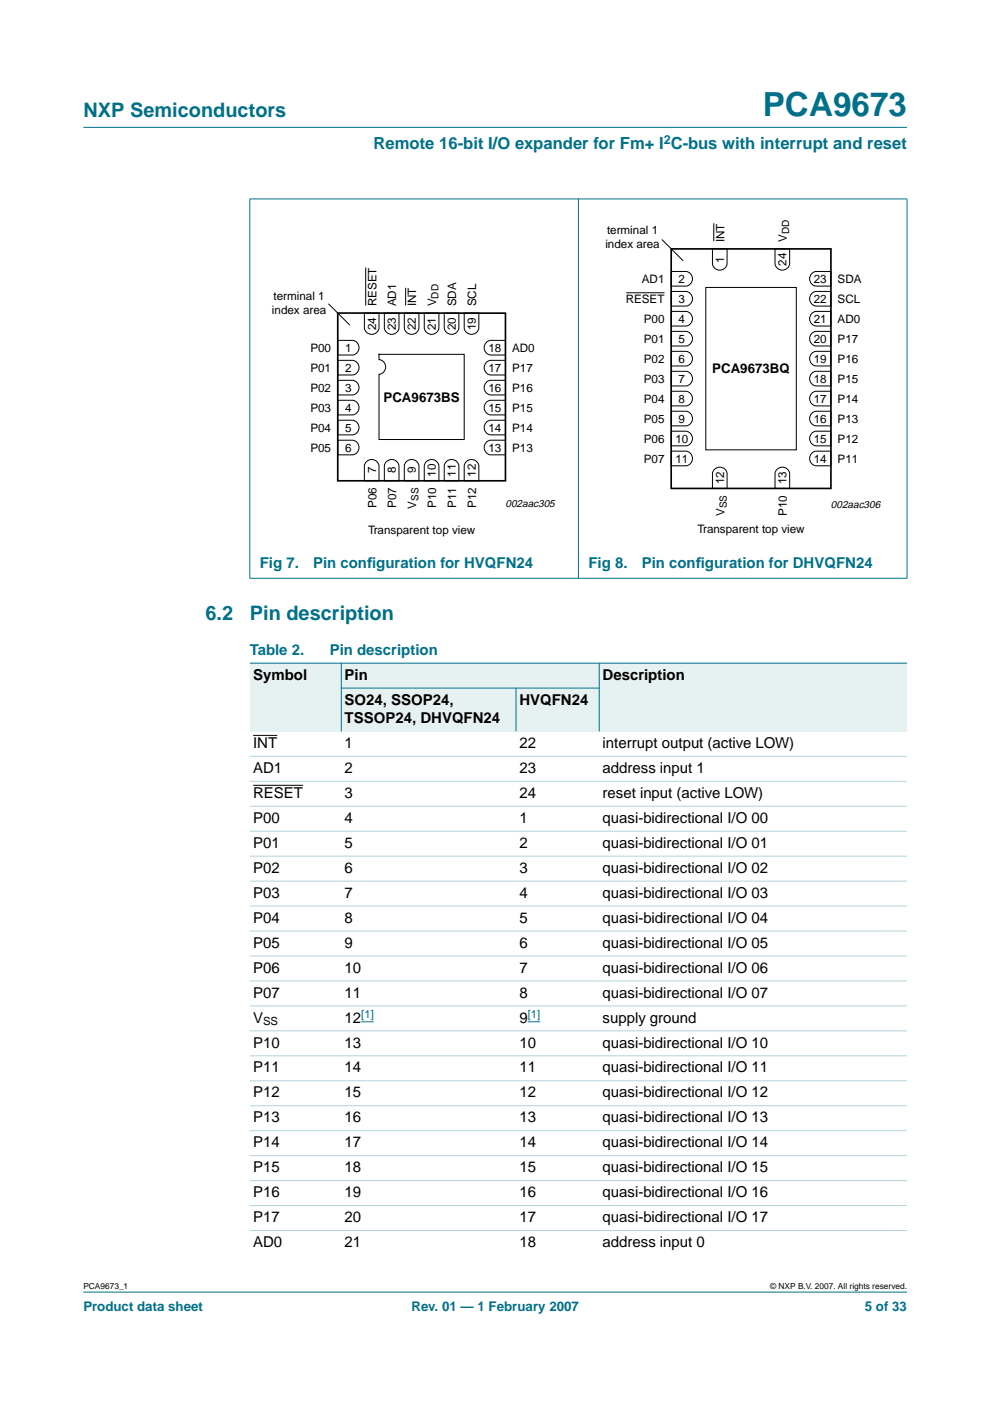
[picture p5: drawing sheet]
<svg xmlns="http://www.w3.org/2000/svg" width="210mm" height="297mm" viewBox="0 0 210 297" stroke-linecap="round" stroke-linejoin="round" font-family="sans-serif">
<g fill="#00708a" stroke="#00708a" stroke-width=".21">
<path d="M17.7 273.9h174.6z"/>
<path d="M17.7 27h174.6z"/>
<path d="M53 42.2v80.4z"/>
<path d="M122.6 42.1v80.6z"/>
<path d="M192.3 42.2v80.4z"/>
<path d="M52.9 42.2h139.5z"/>
<path d="M52.9 122.6h139.5z"/>
</g>
<path d="M142.3 52.8h33.9v50.8h-33.9zM71.6 66.4h35.6v35.5h-35.6z" fill="none" stroke="#000" stroke-width=".35"/>
<g fill="none" stroke="#000" stroke-width=".21">
<path d="M77.5 56.7v8.1M140.3 50.8l4.5 4.5M142.3 57.6h3.1a1.56 1.56 0 0 1 1.4 1.5 1.56 1.56 0 0 1-1.4 1.6h-3.1zM151.1 52.8h3.1v3.1a1.56 1.56 0 0 1-1.6 1.4 1.56 1.56 0 0 1-1.5-1.4zM151.3 47.3v3.8M164.3 52.8h3.1v3.1a1.56 1.56 0 0 1-1.5 1.4 1.56 1.56 0 0 1-1.6-1.4zM172.2 57.9l.9-.3h3.1v3.1h-3.1a1.57 1.57 0 0 1-1.4-1.2 1.57 1.57 0 0 1 .5-1.6zM69.6 64.4l4.6 4.5M71.6 76.4h3.1a1.56 1.56 0 0 1 1.4 1.6 1.56 1.56 0 0 1-1.4 1.5h-3.1zM71.6 72.2h3.1a1.56 1.56 0 0 1 1.4 1.5 1.56 1.56 0 0 1-1.4 1.6h-3.1zM77.3 66.4h3.1v3.1a1.56 1.56 0 0 1-1.6 1.4 1.56 1.56 0 0 1-1.5-1.4zM80.4 75.1h18v18.1h-18v-13.8a1.56 1.56 0 0 0 1.4-1.6 1.56 1.56 0 0 0-1.4-1.5z"/>
<path d="M81.5 66.4h3.1v3.1a1.56 1.56 0 0 1-1.6 1.4 1.56 1.56 0 0 1-1.5-1.4zM85.7 66.4h3.1v3.1a1.56 1.56 0 0 1-1.5 1.4 1.56 1.56 0 0 1-1.6-1.4zM86 61v3.8M90 66.4h3.1v3.1a1.56 1.56 0 0 1-1.6 1.4 1.56 1.56 0 0 1-1.5-1.4zM94.2 66.4h3.1v3.1a1.56 1.56 0 0 1-1.6 1.4 1.56 1.56 0 0 1-1.5-1.4zM98.4 66.4h3.1v3.1a1.56 1.56 0 0 1-1.5 1.4 1.56 1.56 0 0 1-1.6-1.4zM103.2 76.7l.9-.3h3.1v3.1h-3.1a1.57 1.57 0 0 1-1.4-1.1 1.57 1.57 0 0 1 .5-1.7zM103.2 72.5l.9-.3h3.1v3.1h-3.1a1.57 1.57 0 0 1-1.4-1.1 1.57 1.57 0 0 1 .5-1.7zM132.8 62.1h8.1M142.3 78.7h3.1a1.56 1.56 0 0 1 1.4 1.6 1.56 1.56 0 0 1-1.4 1.5h-3.1zM142.3 74.5h3.1a1.56 1.56 0 0 1 1.4 1.5 1.56 1.56 0 0 1-1.4 1.6h-3.1zM142.3 70.3h3.1a1.56 1.56 0 0 1 1.4 1.5 1.56 1.56 0 0 1-1.4 1.6h-3.1z"/>
<path d="M142.3 66h3.1a1.56 1.56 0 0 1 1.4 1.6 1.56 1.56 0 0 1-1.4 1.5h-3.1zM142.3 61.8h3.1a1.56 1.56 0 0 1 1.4 1.5 1.56 1.56 0 0 1-1.4 1.6h-3.1zM149.6 60.9h19.2v34.5h-19.2zM172.2 79l.9-.3h3.1v3.1h-3.1a1.57 1.57 0 0 1-1.4-1.1 1.57 1.57 0 0 1 .5-1.7zM172.2 74.8l.9-.3h3.1v3.1h-3.1a1.57 1.57 0 0 1-1.4-1.1 1.57 1.57 0 0 1 .5-1.7zM172.2 70.6l.9-.3h3.1v3.1h-3.1a1.57 1.57 0 0 1-1.4-1.2 1.57 1.57 0 0 1 .5-1.6zM172.2 66.3l.9-.3h3.1v3.1h-3.1a1.57 1.57 0 0 1-1.4-1.1 1.57 1.57 0 0 1 .5-1.7zM172.2 62.1l.9-.3h3.1v3.1h-3.1a1.57 1.57 0 0 1-1.4-1.1 1.57 1.57 0 0 1 .5-1.7zM71.6 93.3h3.1a1.56 1.56 0 0 1 1.4 1.6 1.56 1.56 0 0 1-1.4 1.5h-3.1zM71.6 89.1h3.1a1.56 1.56 0 0 1 1.4 1.6 1.56 1.56 0 0 1-1.4 1.5h-3.1zM71.6 84.9h3.1a1.56 1.56 0 0 1 1.4 1.5 1.56 1.56 0 0 1-1.4 1.6h-3.1zM71.6 80.6h3.1a1.56 1.56 0 0 1 1.4 1.6 1.56 1.56 0 0 1-1.4 1.5h-3.1z"/>
<path d="M77.6 98a1.57 1.57 0 0 1 1.6-.5 1.57 1.57 0 0 1 1.2 1.3v3.1h-3.1v-3.1zM81.8 98a1.57 1.57 0 0 1 1.7-.5 1.57 1.57 0 0 1 1.1 1.3v3.1h-3.1v-3.1zM86 98a1.57 1.57 0 0 1 1.7-.5 1.57 1.57 0 0 1 1.1 1.3v3.1h-3.1v-3.1zM90.3 98a1.57 1.57 0 0 1 1.6-.5 1.57 1.57 0 0 1 1.2 1.3v3.1h-3.1v-3.1zM94.5 98a1.57 1.57 0 0 1 1.7-.5 1.57 1.57 0 0 1 1.1 1.3v3.1h-3.1v-3.1zM98.7 98a1.57 1.57 0 0 1 1.7-.5 1.57 1.57 0 0 1 1.1 1.3v3.1h-3.1v-3.1zM103.2 93.7l.9-.4h3.1v3.1h-3.1a1.57 1.57 0 0 1-1.4-1.1 1.57 1.57 0 0 1 .5-1.6zM103.2 89.4l.9-.3h3.1v3.1h-3.1a1.57 1.57 0 0 1-1.4-1.1 1.57 1.57 0 0 1 .5-1.7zM103.2 85.2l.9-.3h3.1v3.1h-3.1a1.57 1.57 0 0 1-1.4-1.1 1.57 1.57 0 0 1 .5-1.7zM103.2 81l.9-.4h3.1v3.1h-3.1a1.57 1.57 0 0 1-1.4-1.1 1.57 1.57 0 0 1 .5-1.6zM142.3 95.7h3.1a1.56 1.56 0 0 1 1.4 1.5 1.56 1.56 0 0 1-1.4 1.6h-3.1zM142.3 91.4h3.1a1.56 1.56 0 0 1 1.4 1.6 1.56 1.56 0 0 1-1.4 1.5h-3.1z"/>
<path d="M142.3 87.2h3.1a1.56 1.56 0 0 1 1.4 1.5 1.56 1.56 0 0 1-1.4 1.6h-3.1zM142.3 83h3.1a1.56 1.56 0 0 1 1.4 1.5 1.56 1.56 0 0 1-1.4 1.6h-3.1zM151.4 99.6a1.57 1.57 0 0 1 1.6-.5 1.57 1.57 0 0 1 1.2 1.4v3.1h-3.1v-3.1zM164.6 99.6a1.57 1.57 0 0 1 1.7-.5 1.57 1.57 0 0 1 1.1 1.4v3.1h-3.1v-3.1zM172.2 96l.9-.3h3.1v3.1h-3.1a1.57 1.57 0 0 1-1.4-1.2 1.57 1.57 0 0 1 .5-1.6zM172.2 91.7l.9-.3h3.1v3.1h-3.1a1.57 1.57 0 0 1-1.4-1.1 1.57 1.57 0 0 1 .5-1.7zM172.2 87.5l.9-.3h3.1v3.1h-3.1a1.57 1.57 0 0 1-1.4-1.1 1.57 1.57 0 0 1 .5-1.7zM172.2 83.3l.9-.3h3.1v3.1h-3.1a1.57 1.57 0 0 1-1.4-1.2 1.57 1.57 0 0 1 .5-1.6z"/>
</g>
<g fill="#e6f2f2">
<path d="M53 140.6h19.4v14.5h-19.4z" fill-rule="evenodd"/>
<path d="M72.4 140.6h54.6v5.3h-54.6z" fill-rule="evenodd"/>
<path d="M127 140.6h65.3v14.5h-65.3z" fill-rule="evenodd"/>
<path d="M72.4 145.9h37v9.2h-37z" fill-rule="evenodd"/>
<path d="M109.4 145.9h17.6v9.2h-17.6z" fill-rule="evenodd"/>
</g>
<path d="M53.7 155.9h5.1M53.7 166.5h10.6" fill="none" stroke="#000" stroke-width=".21"/>
<path d="M76.6 216.6h2.7M111.9 216.6h2.6" fill="none" stroke="#00f" stroke-width=".21"/>
<g fill="#00708a" stroke="#00708a" stroke-width=".21">
<path d="M72.4 140.6v14.5z"/>
<path d="M109.4 145.8v9.3z"/>
<path d="M127 140.6v14.5z"/>
<path d="M53 140.6h139.3z"/>
<path d="M72.3 145.9h54.8z"/>
</g>
<g fill="#b3d4db" stroke="#b3d4db" stroke-width=".21">
<path d="M53 160.4h139.3z"/>
<path d="M53 165.6h139.3z"/>
<path d="M53 170.9h139.3z"/>
<path d="M53 176.2h139.3z"/>
<path d="M53 181.5h139.3z"/>
<path d="M53 186.8h139.3z"/>
<path d="M53 192.1h139.3z"/>
<path d="M53 197.4h139.3z"/>
<path d="M53 202.7h139.3z"/>
<path d="M53 208h139.3z"/>
<path d="M53 213.3h139.3z"/>
<path d="M53 218.6h139.3z"/>
<path d="M53 223.9h139.3z"/>
<path d="M53 229.1h139.3z"/>
<path d="M53 234.4h139.3z"/>
<path d="M53 239.7h139.3z"/>
<path d="M53 245h139.3z"/>
<path d="M53 250.3h139.3z"/>
<path d="M53 255.6h139.3z"/>
<path d="M53 260.9h139.3z"/>
</g>
<text font-size="7.1" fill="#00708a" x="161.7" y="24.7">PCA9673</text>
<g font-size="4.2" fill="#00708a">
<text x="17.7" y="24.9">NXP Semiconductors</text>
<text x="43.6" y="131.4">6.2</text>
<text x="53" y="131.4">Pin description</text>
</g>
<text font-size="3.5" fill="#00708a" x="79.2" y="31.6">Remote 16-bit I/O expander for Fm+ I C-bus with interrupt and reset</text>
<g font-size="3.2" fill="#00708a">
<text x="55.1" y="120.5">Fig 7.</text>
<text x="66.4" y="120.5">Pin conf</text>
<text x="77.8" y="120.5">iguration for HVQFN24</text>
<text x="124.8" y="120.5">Fig 8.</text>
<text x="136.1" y="120.5">Pin conf</text>
<text x="147.5" y="120.5">iguration for DHVQFN24</text>
<text x="53" y="138.8">Table 2.</text>
<text x="69.9" y="138.8">Pin description</text>
</g>
<g font-size="3.2">
<text x="53.7" y="144.1">Symbol</text>
<text x="73.1" y="144.1">Pin</text>
<text x="73.1" y="149.4">SO24, SSOP24,</text>
<text x="110.1" y="149.4">HVQFN24</text>
<text x="127.8" y="144.1">Description</text>
<text x="73.1" y="153.3">TSSOP24, DHVQFN24</text>
<text x="53.7" y="158.6">INT</text>
<text x="73.1" y="158.6">1</text>
<text x="110.1" y="158.6">22</text>
<text x="127.8" y="158.6">interrupt output (active LOW)</text>
<text x="53.7" y="163.9">AD1</text>
<text x="73.1" y="163.9">2</text>
<text x="110.1" y="163.9">23</text>
<text x="127.8" y="163.9">address input 1</text>
<text x="53.7" y="169.2">RESET</text>
<text x="73.1" y="169.2">3</text>
<text x="110.1" y="169.2">24</text>
<text x="127.8" y="169.2">reset input (active LOW)</text>
<text x="53.7" y="174.5">P00</text>
<text x="53.7" y="179.8">P01</text>
<text x="73.1" y="174.5">4</text>
<text x="73.1" y="179.8">5</text>
<text x="110.1" y="174.5">1</text>
<text x="110.1" y="179.8">2</text>
<text x="127.8" y="174.5">quasi-bidirectional I/O 00</text>
<text x="127.8" y="179.8">quasi-bidirectional I/O 01</text>
<text x="53.7" y="185">P02</text>
<text x="73.1" y="185">6</text>
<text x="110.1" y="185">3</text>
<text x="127.8" y="185">quasi-bidirectional I/O 02</text>
<text x="53.7" y="190.3">P03</text>
<text x="73.1" y="190.3">7</text>
<text x="110.1" y="190.3">4</text>
<text x="127.8" y="190.3">quasi-bidirectional I/O 03</text>
<text x="53.7" y="195.6">P04</text>
<text x="73.1" y="195.6">8</text>
<text x="110.1" y="195.6">5</text>
<text x="127.8" y="195.6">quasi-bidirectional I/O 04</text>
<text x="53.7" y="200.9">P05</text>
<text x="73.1" y="200.9">9</text>
<text x="110.1" y="200.9">6</text>
<text x="127.8" y="200.9">quasi-bidirectional I/O 05</text>
<text x="53.7" y="206.2">P06</text>
<text x="73.1" y="206.2">10</text>
<text x="110.1" y="206.2">7</text>
<text x="127.8" y="206.2">quasi-bidirectional I/O 06</text>
<text x="53.7" y="211.5">P07</text>
<text x="73.1" y="211.5">11</text>
<text x="110.1" y="211.5">8</text>
<text x="127.8" y="211.5">quasi-bidirectional I/O 07</text>
<text x="53.7" y="216.8">V</text>
<text x="73.1" y="216.8">12</text>
<text x="110.1" y="216.8">9</text>
<text x="127.8" y="216.8">supply ground</text>
<text x="53.7" y="222.1">P10</text>
<text x="53.7" y="227.4">P11</text>
<text x="73.1" y="222.1">13</text>
<text x="73.1" y="227.4">14</text>
<text x="110.1" y="222.1">10</text>
<text x="110.1" y="227.4">11</text>
<text x="127.8" y="222.1">quasi-bidirectional I/O 10</text>
<text x="127.8" y="227.4">quasi-bidirectional I/O 11</text>
<text x="53.7" y="232.7">P12</text>
<text x="73.1" y="232.7">15</text>
<text x="110.1" y="232.7">12</text>
<text x="127.8" y="232.7">quasi-bidirectional I/O 12</text>
<text x="53.7" y="238">P13</text>
<text x="73.1" y="238">16</text>
<text x="110.1" y="238">13</text>
<text x="127.8" y="238">quasi-bidirectional I/O 13</text>
<text x="53.7" y="243.3">P14</text>
<text x="73.1" y="243.3">17</text>
<text x="110.1" y="243.3">14</text>
<text x="127.8" y="243.3">quasi-bidirectional I/O 14</text>
<text x="53.7" y="248.6">P15</text>
<text x="73.1" y="248.6">18</text>
<text x="110.1" y="248.6">15</text>
<text x="127.8" y="248.6">quasi-bidirectional I/O 15</text>
<text x="53.7" y="253.8">P16</text>
<text x="73.1" y="253.8">19</text>
<text x="110.1" y="253.8">16</text>
<text x="127.8" y="253.8">quasi-bidirectional I/O 16</text>
<text x="53.7" y="259.1">P17</text>
<text x="73.1" y="259.1">20</text>
<text x="110.1" y="259.1">17</text>
<text x="127.8" y="259.1">quasi-bidirectional I/O 17</text>
<text x="53.7" y="264.4">AD0</text>
<text x="73.1" y="264.4">21</text>
<text x="110.1" y="264.4">18</text>
<text x="127.8" y="264.4">address input 0</text>
</g>
<g font-size="2.8">
<text x="151" y="79">PCA9673BQ</text>
<text x="81.3" y="85.1">PCA9673BS</text>
</g>
<g font-size="2.8" fill="#00708a">
<text x="17.7" y="278">Product data sheet</text>
<text x="87.2" y="278">Rev. 01 — 1 February 2007</text>
<text x="183.4" y="278">5 of 33</text>
</g>
<text font-size="2.6" fill="#00708a" x="140.7" y="30.5">2</text>
<g font-size="2.5">
<text x="128.4" y="52.7">index area</text>
<text x="128.7" y="49.7">terminal 1</text>
<text x="153.6" y="51.3" transform="rotate(-90 153.6 51.3)">INT</text>
<text x="166.9" y="51.3" transform="rotate(-90 166.9 51.3)">V</text>
<text x="153.5" y="55.7" transform="rotate(-90 153.5 55.7)">1</text>
<text x="166.8" y="56.4" transform="rotate(-90 166.8 56.4)">24</text>
<text x="58" y="63.6">terminal 1</text>
<text x="79.8" y="65" transform="rotate(-90 79.8 65)">RESET</text>
<text x="84" y="65" transform="rotate(-90 84 65)">AD1</text>
<text x="88.3" y="65" transform="rotate(-90 88.3 65)">INT</text>
<text x="92.5" y="65" transform="rotate(-90 92.5 65)">V</text>
<text x="96.7" y="65" transform="rotate(-90 96.7 65)">SDA</text>
<text x="101" y="65" transform="rotate(-90 101 65)">SCL</text>
<text x="132.7" y="64.3">RESET</text>
<text x="136.1" y="60.1">AD1</text>
<text x="143.9" y="64.3">3</text>
<text x="143.9" y="60">2</text>
<text x="172.5" y="64.3">22</text>
<text x="172.5" y="60">23</text>
<text x="177.6" y="60.1">SDA</text>
<text x="177.6" y="64.3">SCL</text>
<text x="57.7" y="66.6">index area</text>
<text x="79.7" y="70" transform="rotate(-90 79.7 70)">24</text>
<text x="84" y="70" transform="rotate(-90 84 70)">23</text>
<text x="88.2" y="70" transform="rotate(-90 88.2 70)">22</text>
<text x="92.4" y="70" transform="rotate(-90 92.4 70)">21</text>
<text x="96.7" y="70" transform="rotate(-90 96.7 70)">20</text>
<text x="100.9" y="70" transform="rotate(-90 100.9 70)">19</text>
<text x="136.5" y="68.6">P00</text>
<text x="143.9" y="68.5">4</text>
<text x="172.5" y="68.5">21</text>
<text x="177.6" y="68.6">AD0</text>
<text x="65.8" y="74.7">P00</text>
<text x="73.2" y="74.6">1</text>
<text x="103.5" y="74.6">18</text>
<text x="108.6" y="74.7">AD0</text>
<text x="136.5" y="72.8">P01</text>
<text x="136.5" y="77">P02</text>
<text x="143.9" y="77">6</text>
<text x="143.9" y="72.7">5</text>
<text x="172.5" y="77">19</text>
<text x="172.5" y="72.7">20</text>
<text x="177.6" y="72.8">P17</text>
<text x="177.6" y="77">P16</text>
<text x="65.8" y="83.2">P02</text>
<text x="65.8" y="78.9">P01</text>
<text x="73.2" y="83.1">3</text>
<text x="73.2" y="78.9">2</text>
<text x="103.5" y="83.1">16</text>
<text x="103.5" y="78.9">17</text>
<text x="108.6" y="83.2">P16</text>
<text x="108.6" y="78.9">P17</text>
<text x="136.5" y="81.3">P03</text>
<text x="143.9" y="81.2">7</text>
<text x="172.5" y="81.2">18</text>
<text x="177.6" y="81.3">P15</text>
<text x="65.8" y="87.4">P03</text>
<text x="73.2" y="87.3">4</text>
<text x="103.5" y="87.3">15</text>
<text x="108.6" y="87.4">P15</text>
<text x="136.5" y="85.5">P04</text>
<text x="136.5" y="89.7">P05</text>
<text x="143.9" y="89.7">9</text>
<text x="143.9" y="85.4">8</text>
<text x="172.5" y="89.7">16</text>
<text x="172.5" y="85.4">17</text>
<text x="177.6" y="85.5">P14</text>
<text x="177.6" y="89.7">P13</text>
<text x="65.8" y="91.7">P04</text>
<text x="65.8" y="95.9">P05</text>
<text x="73.2" y="95.8">6</text>
<text x="73.2" y="91.6">5</text>
<text x="103.5" y="95.8">13</text>
<text x="103.5" y="91.6">14</text>
<text x="108.6" y="95.9">P13</text>
<text x="108.6" y="91.6">P14</text>
<text x="136.5" y="94">P06</text>
<text x="143.2" y="93.9">10</text>
<text x="172.5" y="93.9">15</text>
<text x="177.6" y="94">P12</text>
<text x="79.7" y="100.4" transform="rotate(-90 79.7 100.4)">7</text>
<text x="84" y="100.4" transform="rotate(-90 84 100.4)">8</text>
<text x="88.2" y="100.4" transform="rotate(-90 88.2 100.4)">9</text>
<text x="92.4" y="101.1" transform="rotate(-90 92.4 101.1)">10</text>
<text x="96.7" y="101.1" transform="rotate(-90 96.7 101.1)">11</text>
<text x="100.9" y="101.1" transform="rotate(-90 100.9 101.1)">12</text>
<text x="136.5" y="98.2">P07</text>
<text x="143.2" y="98.1">11</text>
<text x="172.5" y="98.1">14</text>
<text x="177.6" y="98.2">P11</text>
<text x="79.8" y="107.8" transform="rotate(-90 79.8 107.8)">P06</text>
<text x="84" y="107.8" transform="rotate(-90 84 107.8)">P07</text>
<text x="88.3" y="107.8" transform="rotate(-90 88.3 107.8)">V</text>
<text x="92.5" y="107.8" transform="rotate(-90 92.5 107.8)">P10</text>
<text x="96.7" y="107.8" transform="rotate(-90 96.7 107.8)">P11</text>
<text x="101" y="107.8" transform="rotate(-90 101 107.8)">P12</text>
<text x="153.5" y="102.7" transform="rotate(-90 153.5 102.7)">12</text>
<text x="166.8" y="102.7" transform="rotate(-90 166.8 102.7)">13</text>
<text x="78" y="113.2">Transparent top view</text>
<text x="147.9" y="113.1">Transparent top view</text>
<text x="153.6" y="109.4" transform="rotate(-90 153.6 109.4)">V</text>
<text x="166.9" y="109.4" transform="rotate(-90 166.9 109.4)">P10</text>
</g>
<g font-size="2.4" fill="#00f">
<text x="76.6" y="215.8">[1]</text>
<text x="111.9" y="215.8">[1]</text>
</g>
<text font-size="2.4" x="55.8" y="217.4">SS</text>
<g font-size="2.2">
<text x="107.2" y="107.6">002aac305</text>
<text x="176.2" y="107.8">002aac306</text>
</g>
<g font-size="2.1">
<text x="167.4" y="49.7" transform="rotate(-90 167.4 49.7)">DD</text>
<text x="93" y="63.3" transform="rotate(-90 93 63.3)">DD</text>
<text x="88.8" y="106.2" transform="rotate(-90 88.8 106.2)">SS</text>
<text x="154.1" y="107.8" transform="rotate(-90 154.1 107.8)">SS</text>
</g>
<g font-size="1.8">
<text x="17.7" y="273.4">PCA9673_1</text>
<text x="163.3" y="273.4">© NXP B.V. 2007. All rights reserved.</text>
</g>
</svg>
